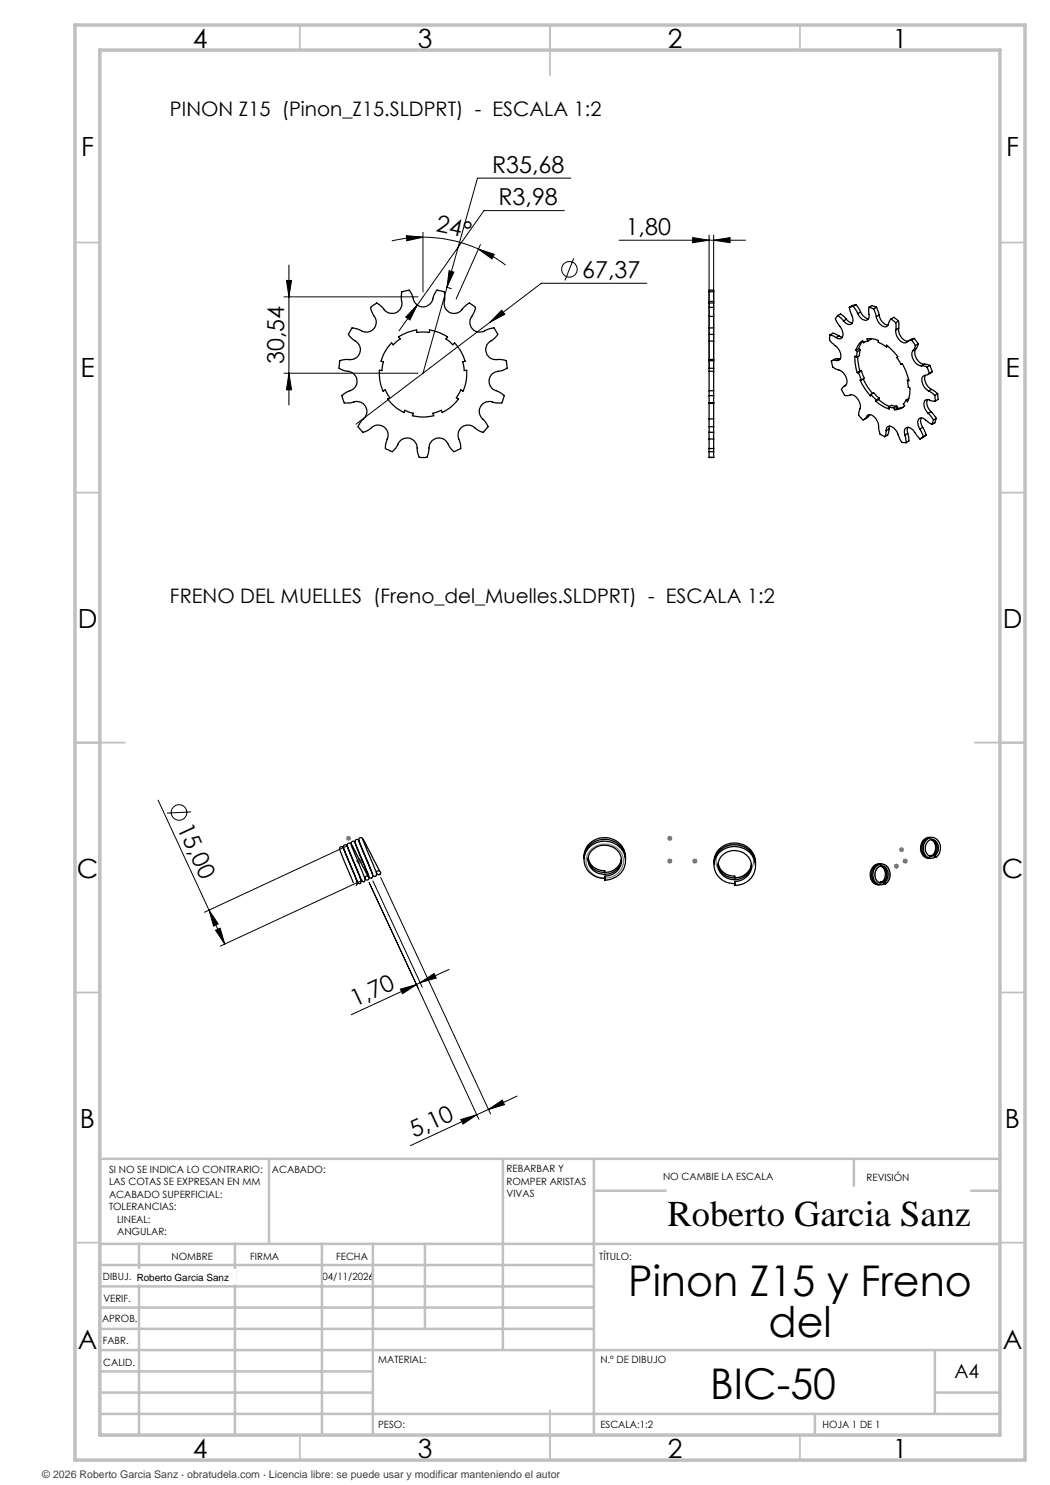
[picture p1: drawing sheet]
<svg xmlns="http://www.w3.org/2000/svg" width="210mm" height="297mm" viewBox="0 0 210 297" stroke-linecap="round" stroke-linejoin="round" font-family="sans-serif">
<g fill="none" stroke="#000" stroke-width=".2">
<path d="M114.2 35.6h-18.7l-10.9 39M56.8 59.4h26.8M57.3 56.1h1l-.5 3.3zM57.8 53v28M81.3 47.1l3.3 .3-3.2 .8zM84.6 46.5v11.9M84.6 47.4a27.5 27.5 0 0 1 11.1 2.4M84.6 47.4a25.5 25.5 0 0 0-6.2 .8M89.2 57.4l1.1 .4M89.8 54.1l1 .3-1.4 3.1zM95.7 49.8l3.1 1.1-.4 .9zM95.7 49.8a26.2 26.2 0 0 1 5.4 3.2"/>
<path d="M96.1 48.9l-4.9 10.9M112.9 42.1h-16.1l-13.3 18.9M114.8 51.6l-1.8 4.5M123.8 48h25.3M129.4 56.7h-21.1l-37.1 28.1M138.5 47.5l3.3 .5-3.3 .5zM141.8 47v26.7M142.7 48l3.3-.5v1zM142.7 47v26.7M56.8 74.6h26.8M57.8 74.6l.5 3.4h-1zM83.5 61l-1.5 3-.9-.6z"/>
<path d="M83.5 61l-3.7 5.2M100.3 62.1l.7 .8-3 1.5zM31.6 160l13.3 28.8M38.2 162.4l-4.8 .2M69.3 169.2l-28.4 13.3M72.5 176l-28.4 13.2M73.8 176.5l22 47.4M74.6 176.2l9.9 21.2M76.1 175.5l22 47.3M41.8 182l1.8 2.8-.9 .4zM43.1 186.1l.9-.5 .9 3.2zM80.1 197.8l3.2-.9-2.8 1.9z"/>
<path d="M83.3 196.9l-13.1 6M84 196.5l-.7 .4M84 196.5l2.8-1.8 .4 .9zM89.8 193.9l-5.8 2.6M103.4 219.2l-5.7 2.7M92.1 223.9l3.3-.9-2.8 1.8zM95.4 223l-13.3 6.1M97.7 221.9l-2.3 1.1M97.7 221.9l2.8-1.9 .4 .9z"/>
<circle cx="113.9" cy="53.9" r="1.55"/>
<circle cx="35.8" cy="162.5" r="1.56"/>
</g>
<g fill="none" stroke="#808080" stroke-width=".2">
<path d="M69.2 167.7h1M69.4 167.3l.7 .7M69.7 167.2v1M70.1 167.3l-.7 .7M71.3 172.2h1M71.5 171.9l.7 .7M71.8 171.7v1M72.2 171.9l-.7 .7M133.5 172.2h.9M133.5 167.7h.9M133.6 171.9l.7 .7M133.6 167.3l.7 .7"/>
<path d="M133.9 167.2v1M133.9 171.7v1M134.3 171.9l-.7 .7M134.3 167.3l-.7 .7M138.5 172.2h1M138.6 171.9l.7 .7M139 171.7v1M139.3 171.9l-.7 .7M178.8 173.2h1M178.9 172.9l.7 .7M179.3 172.8v.9M179.6 172.9l-.7 .7"/>
<path d="M179.8 169.9h1M180 169.6l.7 .7M180.3 169.4v1M180.6 172.2h.9M180.7 169.6l-.7 .7M180.7 171.9l.7 .7M181 171.7v1M181.4 171.9l-.7 .7"/>
</g>
<path d="M118.4 169.8a3.8 3.8 0 0 1 4-.7 3.8 3.8 0 0 1 2.3 3.4 3.8 3.8 0 0 1-3.9 3.1 3.8 3.8 0 0 1-3.6-3.4 3.2 3.2 0 0 1 1.2-2.4zM144.4 169.8a3.8 3.8 0 0 1 4-.7 3.8 3.8 0 0 1 2.3 3.4 3.8 3.8 0 0 1-3.9 3.1 3.8 3.8 0 0 1-3.6-3.4 3.2 3.2 0 0 1 1.2-2.4zM175.5 173.5a1.35 1.35 0 0 1 1.5-.4 1.35 1.35 0 0 1 .8 1.4 1.75 1.75 0 0 1-1.7 2.2 2.1 2.1 0 0 1-.6-3.2zM184.9 168a1.33 1.33 0 0 1 1.4-.2 1.33 1.33 0 0 1 .8 1.2 1.81 1.81 0 0 1-1.8 2.4 2.12 2.12 0 0 1-.4-3.4z" fill="none" stroke="#808080" stroke-width=".25"/>
<g fill="none" stroke="#c0c0c0" stroke-width=".35">
<path d="M60 5v5M110 5v10M160 5v5M15 48.5h5M200 48.5h5M15 98.5h5M200 98.5h5M15 148.5h10M195 148.5h10M15 198.5h5M200 198.5h5M15 248.5h5"/>
<path d="M200 248.5h5M60 287v5M110 282v10M160 287v5"/>
</g>
<g fill="none" stroke="#c0c0c0" stroke-width=".5">
<path d="M53.8 231.8v17M100.6 231.8v38.2M118.8 231.8v55.2M118.8 238.2h81.2M170.8 231.8v6.4M200 231.8h-180v55.2M20 248.8h180M20 257.3h98.8M20 253h98.8M27.8 248.8v38.2M47 248.8v38.2M64.4 248.8v38.2"/>
<path d="M74.6 248.8v38.2M85 248.8v17M20 265.8h98.8M20 261.5h98.8M20 278.5h54.6M20 274.3h54.6M20 270h180M187 278.5h13M187 270v12.8M20 282.8h180M163 282.8v4.2"/>
</g>
<path d="M15 5h190v287h-190zM20 10h180v277h-180z" fill="none" stroke="#c0c0c0" stroke-width=".7"/>
<g fill="#000">
<path d="M95.7 49.8l3.1 1.1-.4 .9zM81.3 47.1l3.3 .3-3.2 .8z"/>
<path d="M57.8 74.6l.5 3.4h-1zM57.3 56.1h1l-.5 3.3z"/>
<path d="M100.3 62.1l-2.3 2.3 3-1.5zM83.5 61l-2.4 2.4 .9 .6zM89.8 54.1l-.4 3.4 1.4-3.1zM138.5 47.5l3.3 .5-3.3 .5zM142.7 48l3.3-.5v1z"/>
<path d="M41.8 182l1.8 2.8-.9 .4zM43.1 186.1l.9-.5 .9 3.2z"/>
<path d="M80.1 197.8l3.2-.9-2.8 1.9zM84 196.5l2.8-1.8 .4 .9zM92.1 223.9l3.3-.9-2.8 1.8zM97.7 221.9l2.8-1.9 .4 .9z"/>
</g>
<g fill="none" stroke="#000" stroke-width=".25">
<path d="M141.8 58.3v2M141.8 58.3v-.3h.9v.3M141.8 58.3h.9M142.7 58.3v2M74.1 61.5l1.2-.9 1.2 .9a2.07 2.07 0 0 0 2.7 1 2.07 2.07 0 0 0 1.1-2.7l.1-1.5 .5-.1 .9-.2 .7 1.3a2.06 2.06 0 0 0 2.1 2.1 2.06 2.06 0 0 0 2.1-2.1l.7-1.3 .9 .2 .6 .1v1.5a2.08 2.08 0 0 0 1.1 2.7 2.08 2.08 0 0 0 2.7-1l1.2-.9 .9 .6 .3 .3-.5 1.4a2.07 2.07 0 0 0-.1 2.9 2.07 2.07 0 0 0 2.9 .1l1.4-.3 .5 .8 .3 .5-1 1a2.08 2.08 0 0 0-1.3 2.6 2.08 2.08 0 0 0 2.5 1.4l1.4 .2 .2 .6v1l-1.3 .5a2.08 2.08 0 0 0-2.3 1.8 2.08 2.08 0 0 0 1.8 2.3l1.3 .8-.1 .4-.4 1.1-1.5-.1a2.06 2.06 0 0 0-2.8 .8 2.06 2.06 0 0 0 .7 2.8l.8 1.2-.6 .8-.4 .4-1.3-.7a2.07 2.07 0 0 0-2.9-.4 2.07 2.07 0 0 0-.5 2.9l.2 1.4-.8 .4-.5 .2-1-1.1a2.08 2.08 0 0 0-2.4-1.5 2.08 2.08 0 0 0-1.6 2.4l-.4 1.4h-.4h-1.1l-.4-1.4a2.08 2.08 0 0 0-1.6-2.5 2.08 2.08 0 0 0-2.5 1.6l-.9 1.1-.6-.2-.8-.4 .2-1.4a2.07 2.07 0 0 0-.5-2.9 2.07 2.07 0 0 0-2.9 .4l-1.3 .7-.4-.4-.6-.8 .8-1.2a2.05 2.05 0 0 0 .7-2.8 2.05 2.05 0 0 0-2.8-.8l-1.5 .1-.2-.7-.2-.8 1.2-.8a2.07 2.07 0 0 0 1.8-2.3 2.07 2.07 0 0 0-2.3-1.8l-1.3-.5 .1-1v-.6l1.5-.2a2.08 2.08 0 0 0 2.6-1.4 2.08 2.08 0 0 0-1.3-2.6l-1-1 .5-1 .2-.3 1.4 .3a2.07 2.07 0 0 0 2.9-.1 2.07 2.07 0 0 0-.1-2.9zM78.3 68.6l.3 .4 1.4-1.2-.3-.4a8.4 8.4 0 0 1 3.6-1.4v.5l1.3-.1 1.3 .1v-.5a8 8 0 0 1 3.6 1.4l-.3 .4 1.4 1.2 .3-.4a9 9 0 0 1 2.1 3.6l-.5 .2 .4 1.7 .4-.1a8.7 8.7 0 0 1-.7 4.2l-.5-.2-.8 1.5 .4 .3a8.7 8.7 0 0 1-3.3 2.7l-.1-.4-1.7 .6 .1 .4a9.3 9.3 0 0 1-4.2 0l.2-.4-1.7-.6-.2 .4a8.7 8.7 0 0 1-3.3-2.7l.5-.3-1-1.5-.4 .2a8.7 8.7 0 0 1-.7-4.2l.5 .1 .3-1.7-.5-.2a9 9 0 0 1 2.1-3.6zM141.8 72.1v1.6M141.8 73.7v.6M141.8 71.9v.2M141.8 79.1v1.5M141.8 78.1v1M141.8 74.3v3.8"/>
<path d="M141.8 65.6v1.3M141.8 66.9v1.3M141.8 68.2v3.7M141.8 63.3v2.3M141.8 61.5v1.8M141.8 60.6v.9M141.8 60.3v.3M141.8 71.9h.9M141.8 72.1h.9M141.8 73.7h.9M141.8 74.3h.9M141.8 79.1h.9"/>
<path d="M141.8 78.1h.9M141.8 66.9h.9M141.8 65.6h.9M141.8 68.2h.9M141.8 63.3h.9M141.8 61.5h.9M141.8 60.6h.9M141.8 60.3h.9M142.7 72.1v1.6M142.7 73.7v.6M142.7 71.9v.2M142.7 79.1v1.5"/>
<path d="M142.7 78.1v1M142.7 74.3v3.8M142.7 65.6v1.3M142.7 66.9v1.3M142.7 68.2v3.7M142.7 63.3v2.3M142.7 61.5v1.8M142.7 60.6v.9M142.7 60.3v.3M166 67v.2a1.16 1.16 0 0 0 .6 1.6 2.73 2.73 0 0 1 1.4 3l-.3 .3h-.4M166 67l1.2 .5M166 67l.6-.4 1.2 .6"/>
<path d="M166.3 72.2v.2a1.62 1.62 0 0 0 1.6 1.6 2.27 2.27 0 0 1 1.2 3.1h-.1M167.3 72.1l-.4-.1-.6 .2M167.5 63.1l-.1 .1a.76 .76 0 0 0 0 1.2l.2 .3a2.45 2.45 0 0 1 .7 2.9 .86 .86 0 0 1-1.1-.1M167.5 63.1l1.2 1.1M167.5 63.1l.6-.3 1.2 1M167.8 67.2l.7 .2M167.8 67.2l-.6 .3M167.9 71.8h-.7l-.9 .4M167.9 71.8l-.6 .3M167.9 71.8h.1M169 77.1l-.2 .2a.75 .75 0 0 0-.5 .6 .75 .75 0 0 0 .4 .7 .88 .88 0 0 0 1.3 .4 1.9 1.9 0 0 1 2 1.7v1a1.54 1.54 0 0 0 .6 2.3l.4-.3 .4-.4M169 77.1h.1l-.2 .1"/>
<path d="M169.3 63.8a1.71 1.71 0 0 0 1.2 .8M169.3 63.8l-.6 .4M169.9 61.5l.4 1.3a1.41 1.41 0 0 1-.2 2.1 1.5 1.5 0 0 1-1.4-.7M170.6 61.3l-.7 .2M170.6 61.3l1 1.4M171.2 70.1l.3 .2M171.2 60.9l.9 1.5M171.2 60.9l-1.3 .6M171.2 60.9l-.6 .4M171.3 71.5l-.3-.3v1.2l.4 2.1M171.5 70.3l-.2 1.2M171.6 71.3v.8l.4 2.1"/>
<path d="M171.7 74.5l.6 1.5M171.7 74.5h-.3M171.7 69.7l-.5 .4M171.7 69.7l.3 .3M172 74.2l-.6 .3M172 70l-.1 1.2-.6 .3M172 70l-.5 .3M172.1 62.4l.8 1 .8 .3M172.1 62.4l-.5 .3M172.3 76h-.3l.9 1.7 1.2 1.5 .1-.3M172.3 74.2l.6 1.5-.6 .3M172.3 74.2l-.6 .3"/>
<path d="M172.3 74.2h-.3M172.6 68.2l-.3 .4-.6 1.1M172.6 75.8l.9 1.6 1 1.3M172.7 68.5l-.2-.3a3.2 3.2 0 0 0-1.3 1.9M172.9 68.4l-.2 .1M173.6 68.2l-.2-.4a3.9 3.9 0 0 1 2.2 .3v.4l1.7 .9M173.6 68.2l-.9 .3M173.8 61.5v1.2a.89 .89 0 0 1 0 1 .89 .89 0 0 1-.9 .3 2.16 2.16 0 0 1-1.3-1.3M173.8 61.5l.9 .3M173.8 61.5l.6-.4 .9 .4M174.1 67.7l.1 .2-.6 .3M174.2 78.9l1.1 1.1"/>
<path d="M174.2 78.9l.5-.3 1.1 1M174.7 61.8l.6 1.6M175.3 63.4a2.07 2.07 0 0 0 2 1.9l.9-1.5M175.3 80l-.1 .3M175.3 61.5l.5 1.5M175.3 61.5l-.6 .3M175.7 79.9l1 .8 1.2 .6M175.7 79.9l-.5 .4M175.8 63l.1 .2a2.38 2.38 0 0 0 1.7 1.8M175.8 63l-.5 .4M175.8 79.6l-.5 .4M175.8 79.6l-.1 .3"/>
<path d="M177.3 69.4v-.4l2 2 .3 .4-.2 .1 .8 1.4M177.6 69.2l-.3 .2M178.2 63.8l.9 .8M178.2 63.8l.6-.3 .9 .7M179.1 64.6l.1 1.4M179.2 66a2.37 2.37 0 0 0 1.8 2.6l.6-.4 .7-.2M179.7 64.2v1.4M179.7 64.2l-.6 .4M179.7 65.6a2.38 2.38 0 0 0 1.9 2.7M179.7 65.6l-.5 .4M180.2 72.9l.2-.2 .7 1.3 .7 2.2-.3-.1M180.4 72.7l-.2 .2"/>
<path d="M181.5 76.1l.1 1.3 .4 .2a5.7 5.7 0 0 1-.5 2.8l-.3-.4M181.7 75.9l-.2 .2M181.8 79.7l-.6 .3M182.3 68l.8 1.1M182.6 70.1a2.26 2.26 0 0 0 1.7 3.1M182.9 67.7l.8 1.1M182.9 67.7h-.4l-.8 .5M182.9 67.7l-.6 .3M183.1 69.1l-.5 1M183.2 69.8a2.28 2.28 0 0 0 1.6 3M183.2 69.8l-.6 .3M183.7 68.8l-.2 .6-.3 .4"/>
<path d="M183.7 68.8l-.6 .3M184.3 73.2l1.1 .2M184.8 72.8l1.2 .3M184.8 72.8l-.5 .4M185.1 75.1a2.49 2.49 0 0 0 1.2 2.8M185.4 73.4l.5 1.2M185.5 79.9a2.27 2.27 0 0 0 .7 2.4M185.7 78.2l1.3 .9M185.9 74.6l-.4 .4a1.1 1.1 0 0 0-1.1 .5 1.1 1.1 0 0 0 .1 1.3 2.39 2.39 0 0 0 1.2 1.4M186 73.1l.4 1.2M186 73.1l-.6 .3M186.3 77.9l1.2 .8"/>
<path d="M186.3 77.9l-.6 .3M186.4 74.3l-.8 .6M186.4 74.3l-.5 .3M187 79.1v1.1M187.5 78.7l.1 1.2-.6 .3M187.5 78.7l-.5 .4M141.8 80.6h.1M141.8 80.6v3.2M141.8 85.3v1.2M141.8 83.8v1.5M141.8 86.5v1.3M141.8 87.8v1.9"/>
<path d="M141.8 89.7v.6M141.8 90.3v1.2M141.8 91.5h.9M141.8 80.6h.9M141.8 83.8h.9M141.8 85.3h.9M141.8 86.5h.9M141.8 87.8h.9M141.8 89.7h.9M141.8 90.3h.9M142.7 80.6h.1M142.7 80.6v3.2"/>
<path d="M142.7 85.3v1.2M142.7 83.8v1.5M142.7 86.5v1.3M142.7 87.8v1.9M142.7 89.7v.6M142.7 90.3v1.2M173.4 83.3a.96 .96 0 0 1 1.6 .2l.1 .2a4 4 0 0 1 .7 2.5 1.53 1.53 0 0 0 1.2 1.1M173.9 83l-.4 .5-.7 .4M173.9 83l-.5 .3M173.9 82.9v.1M175.2 80.3a7.9 7.9 0 0 0 2.6 1.5l-.1-.4M177.2 86.1l-.2 1.2"/>
<path d="M177.2 86.1a.78 .78 0 0 1 .5-.8 .78 .78 0 0 1 .9 .2l.8 .8 .4 1a1.76 1.76 0 0 0 .8 1.2h.6M177.7 81.4l1.1 .2M177.8 85.8l-.3 1.2-.5 .3M177.8 85.8l-.6 .3M177.9 85.2l-.1 .6M178.8 81.6l.1 .3M179.4 81.2l-1.1-.1-.6 .3M179.4 81.2l-.6 .4M179.4 81.2l.1 .4M179.5 81.6l-.6 .3M180.7 81.4l-1.2 .2M181 87a1.08 1.08 0 0 1 .5-1.5 2.39 2.39 0 0 1 1.8 1.5l.7 .8"/>
<path d="M181 87l.2 1.5M181.2 80l-.5 .8 .2 .3a2.53 2.53 0 0 1-2 .8M181.5 86.7l.3 1.5-.6 .3M181.5 86.7l-.5 .3M181.6 85.5l-.2 .4 .1 .8M184 85.8l.7 1.5M184.3 83.6a2.08 2.08 0 0 0 .2 1.9M184.5 85.5l.7 1.5M184.5 85.5l-.5 .3M184.7 87.3l-.7 .5M185.2 87l-1.2 .8M185.2 87l-.5 .3"/>
<path d="M185.6 82.7l1.1 1.3M186.2 82.3l1.1 1.4M186.2 82.3l-.6 .4M186.4 84.9l-1.1-.7a1.02 1.02 0 0 0-1.6-.3 2.02 2.02 0 0 0 .3 1.9M186.7 84l-.3 .9M187 80.2l-.8-.1a.85 .85 0 0 0-1.1-.1 .85 .85 0 0 0-.3 1.1l.2 .7 .6 .9M187.3 83.7l-.3 .9-.6 .3M187.3 83.7l-.6 .3M68.7 169.8l2.6 6.3 .2 .6-.2 .4M68.7 169.6l-.1-.2a.44 .44 0 0 0-.6 0 .44 .44 0 0 0 0 .6l2.7 6.5M69.5 169.4l2.7 6.6a.41 .41 0 0 1-.1 .5 .41 .41 0 0 1-.4 .1l-.3-.2M69.5 169.2h-.1a.43 .43 0 0 0-.6-.1 .43 .43 0 0 0 0 .6l2.6 6.5"/>
<path d="M70.3 169l2.4 5.9 .3 1.1a.34 .34 0 0 1-.2 .3 .34 .34 0 0 1-.4 0l-.2-.3M71 168.7l2.8 6.8M71 168.5a.43 .43 0 0 0-.5-.2 .43 .43 0 0 0-.2 .6M71.8 168.3l2.7 6.7a.43 .43 0 0 1-.2 .6 .43 .43 0 0 1-.6-.3M71.8 168.2a.47 .47 0 0 0-.7-.2 .47 .47 0 0 0 0 .7l2.7 6.4M72.6 168l2.7 6.6a.43 .43 0 0 1-.2 .6 .43 .43 0 0 1-.6-.2M73.5 175.2l-3.1-6.2a.49 .49 0 0 0-.8-.3 .49 .49 0 0 0 0 .8l2.6 6.3M75.8 174.1l-1.4-2.8a13.7 13.7 0 0 0-2.1-3.8 .48 .48 0 0 0-.5 .3 .48 .48 0 0 0 .1 .5l2.6 6.4M75.9 174.9h.1M116.8 171.8a4.2 4.2 0 0 1 3.3-3.9 4.2 4.2 0 0 1 4.5 2.1l.5 1.1v.9M116.8 171.4a4.2 4.2 0 0 1 3.3-3.8 4.2 4.2 0 0 1 4.5 2l.5 1.1v.9M117.6 171.8a3.2 3.2 0 0 0 3.4 2.7"/>
<path d="M117.7 171.6a3.1 3.1 0 0 0 3.3 2.6v.3M120.9 175.2l.1 .8zM121 175.7a3.8 3.8 0 0 1-3.7-5.5 4.2 4.2 0 0 1 4.8-1.8 4.2 4.2 0 0 1 3 4.2 4.1 4.1 0 0 1-4.1 3.4M124.3 171.9a3.4 3.4 0 0 1-3.3 3 3.4 3.4 0 0 1-3.4-2.7 3.3 3.3 0 0 1 2.1-3 3.3 3.3 0 0 1 3.5 .7 3 3 0 0 1 .8 3.5 3 3 0 0 1-3 1.8M124.3 171.8a3.3 3.3 0 0 1-3.3 2.7M142.8 172.8a3.9 3.9 0 0 1 5-3.8 3.9 3.9 0 0 1 3.3 4M142.8 172.5a3.9 3.9 0 0 1 5-3.8 3.9 3.9 0 0 1 3.3 3.9M143.6 173a3.2 3.2 0 0 0 3.4 2.6M143.7 172.7a3.2 3.2 0 0 0 3.3 2.5v.4M147 176.7a3.7 3.7 0 0 1-3.7-1.8 3.7 3.7 0 0 1 .3-4.1 4.2 4.2 0 0 1 4.9-1.3 4.2 4.2 0 0 1 2.5 4.4 4 4 0 0 1-4 3.2M147 176.3v.8zM150.3 173a3.4 3.4 0 0 1-3.2 2.9 3.4 3.4 0 0 1-3.5-2.5 3.3 3.3 0 0 1 2.2-3.2 3.3 3.3 0 0 1 3.7 1 3 3 0 0 1 .6 3.2 3 3 0 0 1-2.7 1.9h-.4"/>
<path d="M150.3 172.9a3.3 3.3 0 0 1-3.3 2.7M176 172.8a2.15 2.15 0 0 0-1.8 3.1l.5 .7 1 .3M176.1 173.2a1.86 1.86 0 0 1-.1 3.3M176.2 173.2a1.81 1.81 0 0 1 1.1 1.7 1.81 1.81 0 0 1-1.1 1.7 1.73 1.73 0 0 1-1.3-1.4 1.73 1.73 0 0 1 .7-1.7 1.27 1.27 0 0 1 1.4-.1 1.27 1.27 0 0 1 .6 1.2l-.1 1.1-.6 .8M176.2 176.5h-.4M176.2 172.8a2.2 2.2 0 0 0-1.8 1.5 2.2 2.2 0 0 0 .6 2.3l.4 .3h.5M176.9 176.7a1.55 1.55 0 0 1-1.7 0 1.55 1.55 0 0 1-.6-1.6 1.82 1.82 0 0 1 .6-1.8 1.82 1.82 0 0 1 2-.2 2.37 2.37 0 0 1-.1 3.7M186.1 167.5a2.16 2.16 0 0 0-1.9 1.4 2.16 2.16 0 0 0 .5 2.3l.4 .3 .6 .1M186.2 167.9a1.83 1.83 0 0 1 .9 1.7 1.83 1.83 0 0 1-1.1 1.6M186.3 167.9a1.78 1.78 0 0 1 1.1 1.7 1.78 1.78 0 0 1-1.2 1.7 1.8 1.8 0 0 1-1.2-1.6 1.8 1.8 0 0 1 1-1.7 1.47 1.47 0 0 1 1.7 1.9l-.2 .7-.5 .5M186.3 171.2h-.4M186.3 167.5a2.18 2.18 0 0 0-1.9 1.5 2.18 2.18 0 0 0 .7 2.3l.4 .3 .5 .1"/>
<path d="M187 171.4a1.59 1.59 0 0 1-1.8-.1 1.59 1.59 0 0 1-.5-1.7 1.75 1.75 0 0 1 .7-1.7 1.75 1.75 0 0 1 1.9-.1 2.36 2.36 0 0 1-.2 3.7"/>
<circle cx="73.4" cy="175.6" r=".4"/>
<circle cx="75.7" cy="174.6" r=".4"/>
<circle cx="177" cy="176.6" r=".18"/>
<circle cx="187.1" cy="171.3" r=".18"/>
</g>
<g fill="#fff" stroke="#fff" stroke-width=".35">
<path d="M27.3 254h19.7v2.7h-19.7z"/>
<path d="M133.5 237.5h60.4v9.9h-60.4z"/>
</g>
<g font-size="8.5">
<text x="125.7" y="259.3">Pinon Z15 y Freno</text>
<text x="153.7" y="267.4">del</text>
<text x="142" y="279.7">BIC-50</text>
</g>
<text font-size="7.3" x="133.5" y="245.1">Roberto Garcia Sanz</text>
<g font-size="5.3">
<text x="38.5" y="9.5">4</text>
<text x="83.5" y="9.5">3</text>
<text x="133.6" y="9.5">2</text>
<text x="178.6" y="9.5">1</text>
<text x="16.2" y="31.3">F</text>
<text x="201.2" y="31.3">F</text>
<text x="16.1" y="75.5">E</text>
<text x="201.1" y="75.5">E</text>
<text x="15.5" y="125.5">D</text>
<text x="200.5" y="125.5">D</text>
<text x="15.4" y="175.5">C</text>
<text x="200.4" y="175.5">C</text>
<text x="16" y="225.5">B</text>
<text x="201" y="225.5">B</text>
<text x="15.5" y="269.8">A</text>
<text x="200.5" y="269.8">A</text>
<text x="38.5" y="291.5">4</text>
<text x="83.5" y="291.5">3</text>
<text x="133.6" y="291.5">2</text>
<text x="178.6" y="291.5">1</text>
</g>
<g font-size="4.7">
<text x="98.4" y="34.6">R35,68</text>
<text x="99.7" y="41.1">R3,98</text>
<text x="87.1" y="46.3" transform="rotate(12 87.1 46.3)">24°</text>
<text x="125.1" y="47">1,80</text>
<text x="116.5" y="55.6">67,37</text>
<text x="56.8" y="72.8" transform="rotate(-90 56.8 72.8)">30,54</text>
<text x="35.4" y="165.5" transform="rotate(65 35.4 165.5)">15,00</text>
<text x="71" y="201.5" transform="rotate(-25 71 201.5)">1,70</text>
<text x="82.9" y="227.6" transform="rotate(-25 82.9 227.6)">5,10</text>
</g>
<g font-size="4">
<text x="34" y="23.1">PINON Z15 (Pinon_Z15.SLDPRT) - ESCALA 1:2</text>
<text x="34" y="120.6">FRENO DEL MUELLES (Freno_del_Muelles.SLDPRT) - ESCALA 1:2</text>
</g>
<text font-size="3.9" x="190.9" y="275.5">A4</text>
<text font-size="2.1" fill="#404040" x="8.5" y="295.6">© 2026 Roberto Garcia Sanz · obratudela.com · Licencia libre: se puede usar y modificar manteniendo el autor</text>
<g font-size="2">
<text x="21.8" y="234.6">SI NO SE INDICA LO CONTRARIO:</text>
<text x="21.8" y="237.1">LAS COTAS SE EXPRESAN EN MM</text>
<text x="21.8" y="239.6">ACABADO SUPERFICIAL:</text>
<text x="54.4" y="234.6">ACABADO:</text>
<text x="101.3" y="234.5">REBARBAR Y</text>
<text x="101.3" y="237">ROMPER ARISTAS</text>
<text x="101.3" y="239.5">VIVAS</text>
<text x="132.6" y="236">NO CAMBIE LA ESCALA</text>
<text x="173.3" y="236.2">REVISIÓN</text>
<text x="21.8" y="242.1">TOLERANCIAS:</text>
<text x="23.4" y="244.6">LINEAL:</text>
<text x="23.4" y="247.1">ANGULAR:</text>
<text x="34.3" y="252">NOMBRE</text>
<text x="50" y="251.9">FIRMA</text>
<text x="67.2" y="251.9">FECHA</text>
<text x="119.9" y="251.9">TÍTULO:</text>
<text x="20.6" y="256.1">DIBUJ.</text>
<text x="27.3" y="256.1">Roberto Garcia Sanz</text>
<text x="64.5" y="255.9">04/11/2026</text>
<text x="20.7" y="260.3">VERIF.</text>
<text x="20.4" y="264.4">APROB.</text>
<text x="20.5" y="268.8">FABR.</text>
<text x="20.7" y="273.1">CALID.</text>
<text x="75.6" y="272.5">MATERIAL:</text>
<text x="120.1" y="272.5">N.º DE DIBUJO</text>
<text x="75.6" y="285.5">PESO:</text>
<text x="120.1" y="285.6">ESCALA:1:2</text>
<text x="164.5" y="285.6">HOJA 1 DE 1</text>
</g>
</svg>
